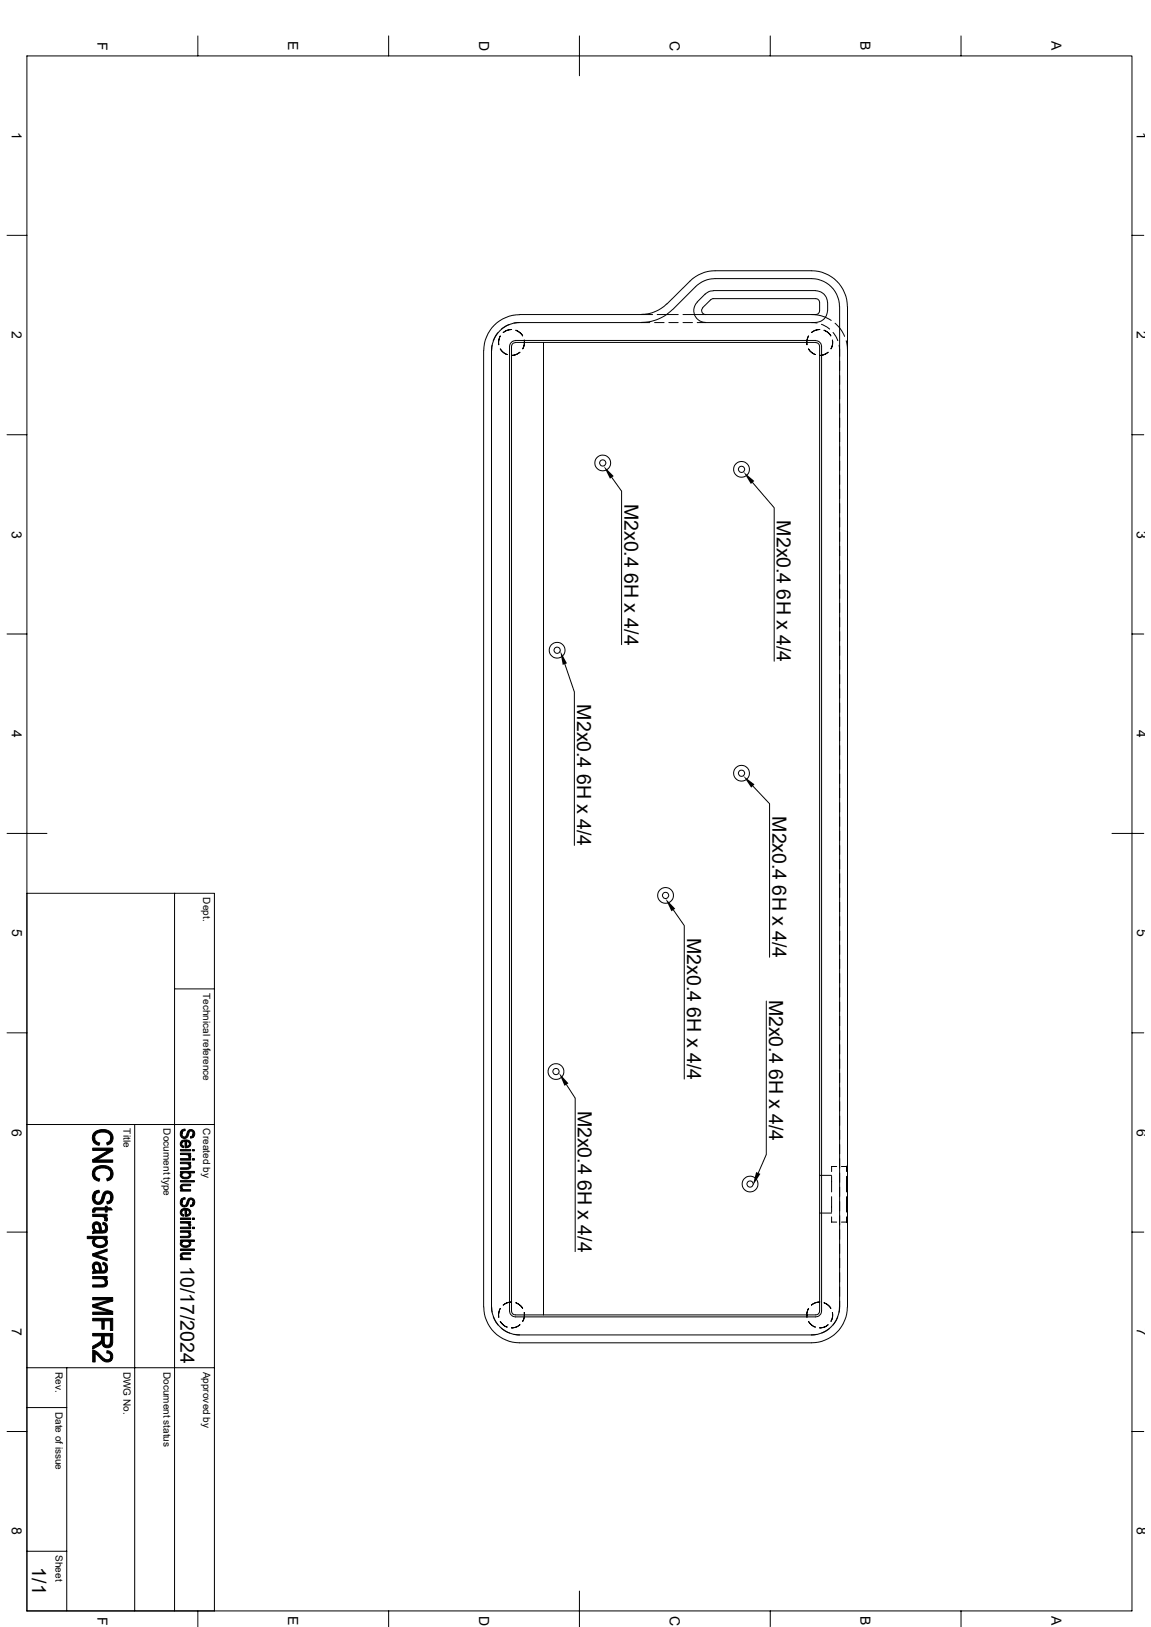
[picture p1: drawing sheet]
<svg xmlns="http://www.w3.org/2000/svg" width="297mm" height="420mm" viewBox="0 0 297 420" stroke-linecap="round" stroke-linejoin="round" font-family="sans-serif">
<g fill="none" stroke="#000" stroke-width=".26">
<path d="M6.9 14.4h285.2v401.4h-285.2zM51.1 9.3v5.1M100.3 9.3v5.1M149.5 9.3v10.3M198.8 9.3v5.1M248 9.3v5.1M1.8 60.7h5.1M172 78.4a9.5 9.5 0 0 1-6.5 2.8M172.1 78.5l5.9-5.9a9.5 9.5 0 0 1 6.5-2.7h24.9a9.3 9.3 0 0 1 9.3 9.2M179.9 78l2.3-2.3 .7-.4 1.2-.2 26.4-.1a3.1 3.1 0 0 1 3 3.1M179.9 78a3 3 0 0 0-.7 3.4 3 3 0 0 0 2.9 1.8M181.3 79.4l2.6-2.3h26.6l.7 .3 .3 .7v2.3l-.5 .7-.5 .1h-28.4"/>
<path d="M181.4 79.5a1.02 1.02 0 0 0-.3 1.1 1.02 1.02 0 0 0 1 .6M213.6 78.1v2.1M216.6 79.1a7.2 7.2 0 0 0-7.2-7.2h-24.9a7.2 7.2 0 0 0-5 2.1l-5.9 5.9a11.5 11.5 0 0 1-8.1 3.3M216.7 79.1v258.3M218.7 79.1v258.3M292.1 60.7h3M127 89.2l-.2 248.2M128.5 85.9l-.6 .7-.6 1.4M128.7 89v-1.4l.4-.9-.4 1.5v.8M129.9 85.9a3.1 3.1 0 0 1 2.1-.9 3.3 3.3 0 0 0-2.1 .9zM130.9 91.5a3.2 3.2 0 0 1-1.8-1.4 3.1 3.1 0 0 0 1.8 1.4M131.4 83.7l-2 1.3"/>
<path d="M132 85h.1M132 91.7a3.2 3.2 0 0 0 2.2-.8l-.1 .1a3.1 3.1 0 0 1-2.1 .7zM133 88.4l-.7 .3-.3 .8v248.9l.3 .7 .7 .3h77.5l.5-.1 .5-.6v-249.2l-.3-.8-.7-.3M133 88.4h77.5M133 87.9h77.5M133 87.9a1.6 1.6 0 0 0-1.5 1.6v248.9a1.6 1.6 0 0 0 1.5 1.5h77.5a1.6 1.6 0 0 0 1.5-1.5v-248.9a1.6 1.6 0 0 0-1.5-1.6M133.1 85.3l1.2 .7 .5 .7M133.1 85.3l1.2 .7 .6 .7M134 83.3l-1.4 .1M135.3 87.8v1.1l-.4 1.1M140.3 88.4v251M167.7 83.3h-33.6a7.2 7.2 0 0 0-7.2 7.2"/>
<path d="M168.4 81.2h-34.3a9.3 9.3 0 0 0-9.3 9.3v246.9a9.3 9.3 0 0 0 9.3 9.2h75.3a9.3 9.3 0 0 0 9.3-9.2M168.9 83.3h2.5M169.6 81.2h5.4M172.6 83.3h2.4M176.2 81.2h5.9M176.2 83.3h2.5M179.9 83.3h30.6M208.7 86.7a3.1 3.1 0 0 0-.5 2.3M208.7 90.1a3.2 3.2 0 0 0 1.7 1.4M209.4 85.9a3.3 3.3 0 0 1 2.1-.9l-1.2 .3zM209.4 81.2l2.6 .3 2.5 1.2M209.4 83.3l1.4 .1"/>
<path d="M211.5 91.7h.1M212 83.7l1.3 .7 .8 .6M213.5 80.2a3 3 0 0 1-3 3M213.7 90.9l-.1 .1a3.1 3.1 0 0 1-2.1 .7M213.7 90.9l-1.2 .7-1 .1M214.4 86.7l-.6-.7-1.2-.7 .8 .3 1 1.1M214.8 87.8a3.3 3.3 0 0 1-.3 2.2M215 85.8l1.2 2.1M215.5 83.4a8.1 8.1 0 0 1 2.4 3.4M216.5 89.1l.2 2.9M218.4 88l.3 2.5M1.8 112.2h5.1"/>
<path d="M292.1 112.2h3M157.9 123.2l2.5 3.6v39.6M194.2 124.5l5.6 6.6v39.6M1.8 163.7h5.1M145.8 171.4l2.4 7.2v39.6M292.1 163.7h3M1.8 215.1h10.3M194.3 202.9l4.3 4.6v39.6M286.9 215.1h8.2M6.9 230.6h48.4v185.2M45 230.6v185.2M173.8 234.9l2.8 4v39.7"/>
<path d="M45 255.3h10.3M197.7 258.4v39.6l-2 4.8M1.8 266.6h5.1M146.2 280l2.2 3.5v39.6M292.1 266.6h3M6.9 290.3h48.4M34.8 290.3v125.5M1.8 318.1h5.1M211.5 303.4h3.1M211.5 313.1h3.1M214.6 303.7v4M214.6 308.9v4"/>
<path d="M214.6 314.1v1.4h1.3M215.9 301.1h-1.3v1.3M217.1 301.1h1.3M217.1 315.5h1.3M218.4 303.7v4M218.4 314.1v1.4l.3 .2M218.4 308.9v4M218.7 300.9l-.3 .2v1.3M292.1 318.1h3M126.8 335.9l.2 2.8M126.9 337.4a7.2 7.2 0 0 0 7.2 7.2h75.3M127.3 339.9l1.2 2.1"/>
<path d="M129.9 336.9a3.1 3.1 0 0 1 2.1-.8 3.3 3.3 0 0 0-2.1 .8zM132 336.1h.1M133.1 336.3l1.2 .7 .5 .7M133.1 336.3l1.2 .7 .6 .7M135.3 338.8v1.1l-.4 1.2M208.7 337.8a3.1 3.1 0 0 0-.5 2.2M209.4 336.9a3.3 3.3 0 0 1 2.1-.8l-1.2 .2zM214.4 337.7l-.6-.7-1.2-.7 .8 .3 1 1.1M214.8 338.8a3.2 3.2 0 0 1-.3 2.3M216.2 339.9l-1.2 2.1M216.6 337.4a7.2 7.2 0 0 1-7.2 7.2M216.7 335.9l-.2 2.9"/>
<path d="M6.9 353.1h48.4M17.2 353.1v62.7M128.7 340v-1.3l.4-.9-.4 1.5v.7M129.4 342.9l2.1 1.2M130.9 342.6a3.2 3.2 0 0 1-1.8-1.5 3.1 3.1 0 0 0 1.8 1.5M132 342.8a3.2 3.2 0 0 0 2.2-.8l-.1 .1a3.1 3.1 0 0 1-2.1 .7zM132.6 344.5l1.4 .1M208.7 341.1a3.2 3.2 0 0 0 1.7 1.5M210.8 344.5l-1.4 .1M211.5 342.8h.1M213.7 342a2.62 2.62 0 0 1-2.2 .8M213.7 342l-.6 .4-1.6 .4"/>
<path d="M214.1 342.9l-2.1 1.2M1.8 369.5h5.1M6.9 363.3h10.3M292.1 369.5h3M6.9 400.4h10.3M51.1 415.8v4.1M100.3 415.8v4.1M149.5 410.7v9.2M198.8 415.8v4.1M248 415.8v4.1"/>
<circle cx="155.5" cy="119.5" r="2.04"/>
<circle cx="155.5" cy="119.5" r=".8"/>
<circle cx="191.3" cy="121.2" r=".8"/>
<circle cx="191.3" cy="121.1" r="2.04"/>
<circle cx="143.8" cy="167.8" r="2.04"/>
<circle cx="143.8" cy="167.9" r=".8"/>
<circle cx="191.3" cy="199.6" r=".8"/>
<circle cx="191.3" cy="199.6" r="2.04"/>
<circle cx="171.7" cy="231.1" r="2.04"/>
<circle cx="171.7" cy="231.1" r=".8"/>
<circle cx="143.5" cy="276.6" r="2.04"/>
<circle cx="143.5" cy="276.6" r=".8"/>
<circle cx="193.5" cy="305.6" r="2.04"/>
<circle cx="193.5" cy="305.7" r=".8"/>
</g>
<g fill="#000" stroke="#000" stroke-width=".26">
<path d="M24.4 293.7a1.37 1.37 0 0 0 1.3 1.3l-.1 .7-1.3-.7z" fill-rule="evenodd"/>
<path d="M28.6 293.8v1.3l-.9 .5-.2-.6 .9-.6z" fill-rule="evenodd"/>
<path d="M23.9 296.4h5.2v.6h-5.2z" fill-rule="evenodd"/>
<path d="M23.9 299.4l4.1-2.4h1.1l-4.1 2.4z" fill-rule="evenodd"/>
<path d="M24.3 292.4a3.1 3.1 0 0 1 4.8 .7 1.89 1.89 0 0 1-.5 2v-1.3a2.01 2.01 0 0 0-2.9-1.5 1.38 1.38 0 0 0-1.3 1.4l-.1 1.3a2 2 0 0 1 0-2.6z" fill-rule="evenodd"/>
<path d="M46.8 294.6l.1 .9 .5 .4v.3a.97 .97 0 0 1-.9-.6 .97 .97 0 0 1 .3-1z" fill-rule="evenodd"/>
<path d="M46.9 291.7l.9-.2v.3a.8 .8 0 0 0-.9 .9z" fill-rule="evenodd"/>
<path d="M46.9 294.5l1.3-.2 .7 .3v.7l-.2-.4-.6-.3v1.6l-.3 .1v-1.7l-.7 .2-.2 .5z" fill-rule="evenodd"/>
<path d="M46.6 296.8h2.6v.3h-2.6z" fill-rule="evenodd"/>
<path d="M46.6 299.1h2.6v.4h-2.6z" fill-rule="evenodd"/>
<path d="M46.6 297.7h2.6v.3h-.4v.5l-.4-.4-1.8-.1z" fill-rule="evenodd"/>
<path d="M48.1 294.6v1.3h.2l.6-.4v-.9a.96 .96 0 0 1 .3 1.1 .96 .96 0 0 1-1.1 .5z" fill-rule="evenodd"/>
<path d="M48.8 298l.4 .4-.1 .5-.4-.2z" fill-rule="evenodd"/>
<path d="M49.8 292.7v.9l-.7 .2v-.4l.6-.2z" fill-rule="evenodd"/>
<path d="M49.7 296.8h.5v.3h-.5z" fill-rule="evenodd"/>
<path d="M49.7 299.1h.5v.4h-.5z" fill-rule="evenodd"/>
<path d="M46.9 291.8v.9a.65 .65 0 0 0 .7 .8 .65 .65 0 0 0 .6-.8l.1-.1a1.05 1.05 0 0 1 1.6-.8 1.05 1.05 0 0 1-.1 1.8v-.9a.57 .57 0 0 0-.6-.7 .57 .57 0 0 0-.5 .7l-.2 .5a1.12 1.12 0 0 1-1.7 .4 1.12 1.12 0 0 1 0-1.8z" fill-rule="evenodd"/>
<path d="M24.3 316.7l.1 1.1z" fill-rule="evenodd"/>
<path d="M24.1 312l.4-.2v1.1l-.6 .1v-.6z" fill-rule="evenodd"/>
<path d="M24.4 307.6l1.2-.3 .1 .5a1.23 1.23 0 0 0-1.2 1.4z" fill-rule="evenodd"/>
<path d="M24.4 303a1.45 1.45 0 0 0 1.3 1.3l-.1 .6-1.3-.6z" fill-rule="evenodd"/>
<path d="M24.1 315.7a1.23 1.23 0 0 1 1.8 .2l-.1 1.8-.2-.8a.63 .63 0 0 0-.5-.9 .63 .63 0 0 0-.8 .7v1a1.5 1.5 0 0 1-.2-2z" fill-rule="evenodd"/>
<path d="M26.6 315.5l.6 .3v1.1l-.1-.5-.6-.3z" fill-rule="evenodd"/>
<path d="M27.2 319.7l.1 .9z" fill-rule="evenodd"/>
<path d="M23.9 313.4h3.7v.5h-.5v.8l-.2-.5-.5-.2h-2.5z" fill-rule="evenodd"/>
<path d="M22.5 319.2h5.1v.5h-.4l-.1 .6a1.81 1.81 0 0 0-2.7 0l-.1 1.3v-1.9h-1.8z" fill-rule="evenodd"/>
<path d="M27.1 313.9l.6 .5-.1 .9-.6-.3z" fill-rule="evenodd"/>
<path d="M24.4 317l.5 .6 .9 .1 .1-1.8 .2 1a.6 .6 0 0 0 .5 .8 .6 .6 0 0 0 .6-.8v-1.1a1.39 1.39 0 0 1 .6 1.6 1.39 1.39 0 0 1-1.5 .9h-1.9l-.5 .2v-.6l.5-.1z" fill-rule="evenodd"/>
<path d="M28.6 303v1.4l-.9 .4-.2-.6 .9-.5z" fill-rule="evenodd"/>
<path d="M28.6 309.1v1.4l-1 .3v-.6l.7-.3z" fill-rule="evenodd"/>
<path d="M24.5 311.8h2.7v-.4h.4v.4h1l.4 .5h-1.4v.6h-.4v-.6h-2.5l-.2 .4z" fill-rule="evenodd"/>
<path d="M23.9 299.4h5.2v.6h-5.2z" fill-rule="evenodd"/>
<path d="M24.4 301.5l.4-.2a2.81 2.81 0 0 1 4.4 1.6l-.2 .9-.4 .6v-1.4a2.01 2.01 0 0 0-2.9-1.4 1.38 1.38 0 0 0-1.3 1.4l-.1 1.3a2.05 2.05 0 0 1 .1-2.8z" fill-rule="evenodd"/>
<path d="M24.4 307.6l.1 1.6a.91 .91 0 0 0 .8 1.1 .91 .91 0 0 0 .9-1.1 1.58 1.58 0 0 1 2.2-1.6 1.87 1.87 0 0 1 .2 2.9v-1.4a.81 .81 0 0 0-.7-1.1 .81 .81 0 0 0-.9 .9v.2a1.58 1.58 0 0 1-1 1.7 1.58 1.58 0 0 1-1.9-.5 2.19 2.19 0 0 1 .3-2.7z" fill-rule="evenodd"/>
<path d="M46.6 304.8h3.6v.3h-3.6z" fill-rule="evenodd"/>
<path d="M46.8 302.8l.1 .5z" fill-rule="evenodd"/>
<path d="M46.9 306.5v.6z" fill-rule="evenodd"/>
<path d="M46.8 312.3l.2 1.1 .4 .2v.3a.97 .97 0 0 1-.9-.6 .97 .97 0 0 1 .3-1z" fill-rule="evenodd"/>
<path d="M46.9 309.4l.9-.2v.3a.8 .8 0 0 0-.9 .9z" fill-rule="evenodd"/>
<path d="M48.8 300.4l.1 .6z" fill-rule="evenodd"/>
<path d="M48.8 318.1l.1 .6z" fill-rule="evenodd"/>
<path d="M46.9 312.2l.6-.2h1.1l.3 .2v.8l-.2-.5-.6-.2v1.6h-.3v-1.6l-.7 .2-.2 .5z" fill-rule="evenodd"/>
<path d="M46.6 314.4h2.6v.4h-2.6z" fill-rule="evenodd"/>
<path d="M46.6 316.8h2.6v.4h-2.6z" fill-rule="evenodd"/>
<path d="M46.6 300h2.6v.4h-.4v.3l-.6-.3h-1.6z" fill-rule="evenodd"/>
<path d="M46.7 305.9l.5-.2h2v.4l-2.1 .1-.2 .9a.82 .82 0 0 1-.2-1.2z" fill-rule="evenodd"/>
<path d="M46.6 307.1h.3l.1-.3 .5 .3h1.7v.4h-2.6z" fill-rule="evenodd"/>
<path d="M46.6 315.3h2.6v.4h-.4v.4l-.4-.3-1.8-.1z" fill-rule="evenodd"/>
<path d="M46.6 317.7h2.6v.4h-.4v.3l-.5-.3h-1.7z" fill-rule="evenodd"/>
<path d="M46.6 301.5l2-.1 .3-.3v-.7a.81 .81 0 0 1 .3 1 .81 .81 0 0 1-1 .4h-1.6z" fill-rule="evenodd"/>
<path d="M46.7 302.9l.1-.1 .1 .5a1.17 1.17 0 0 0 2 0v-.5a.92 .92 0 0 1 .1 1.1 .92 .92 0 0 1-1.1 .4 1.02 1.02 0 0 1-1-.3 1.02 1.02 0 0 1-.2-1.1z" fill-rule="evenodd"/>
<path d="M48.1 312.3l.2 1.3 .6-.4v-1a.99 .99 0 0 1 .3 1.2 .99 .99 0 0 1-1.1 .5z" fill-rule="evenodd"/>
<path d="M48.8 315.7l.4 .4-.1 .5-.4-.2z" fill-rule="evenodd"/>
<path d="M46.6 319.2l2-.1 .3-.3v-.7a.79 .79 0 0 1 .3 1 .79 .79 0 0 1-1 .4h-1.6z" fill-rule="evenodd"/>
<path d="M49.8 310.3v1l-.7 .2v-.4l.6-.2z" fill-rule="evenodd"/>
<path d="M49.7 314.4h.5v.4h-.5z" fill-rule="evenodd"/>
<path d="M49.7 316.8h.5v.4h-.5z" fill-rule="evenodd"/>
<path d="M46.6 302.4h3.6v.4h-1.3v.5a1.22 1.22 0 0 0-2-.2v-.4h-.3z" fill-rule="evenodd"/>
<path d="M46.9 309.5v.9a.65 .65 0 0 0 .7 .8 .65 .65 0 0 0 .6-.9h.1a1.05 1.05 0 0 1 1.6-.8 1.05 1.05 0 0 1-.1 1.8v-1a.58 .58 0 0 0-.6-.7 .58 .58 0 0 0-.5 .8l-.1 .2a1.13 1.13 0 0 1-1.7 .7 1.13 1.13 0 0 1 0-1.8z" fill-rule="evenodd"/>
<path d="M24.2 319.8l.1 1.8a1.19 1.19 0 0 1-.1-1.8z" fill-rule="evenodd"/>
<path d="M24.3 327l.1 1.1z" fill-rule="evenodd"/>
<path d="M24.1 326.1a1.14 1.14 0 0 1 1.8 .2l-.1 1.7a1.91 1.91 0 0 0-.9-1.7 .59 .59 0 0 0-.6 .7v1a1.45 1.45 0 0 1-.2-1.9z" fill-rule="evenodd"/>
<path d="M26.6 325.8l.6 .3v1.2l-.1-.5-.6-.4z" fill-rule="evenodd"/>
<path d="M27.1 330l.1 1z" fill-rule="evenodd"/>
<path d="M23.9 323.7l3.7 1.2v.6l-3.7-1.3z" fill-rule="evenodd"/>
<path d="M23.9 323.7l3.7-1.3v.6l-2.9 .9z" fill-rule="evenodd"/>
<path d="M23.9 329.5h3.7v.5h-.5v.6l-.7-.5h-2.5z" fill-rule="evenodd"/>
<path d="M24.4 320.5a1.63 1.63 0 0 0 2.5 .7l.3-.4 .1-1.1a1.34 1.34 0 0 1 .3 1.6 1.34 1.34 0 0 1-1.5 .7h-1l-.8-.4z" fill-rule="evenodd"/>
<path d="M24.4 327.4l.5 .6 .9 .1 .1-1.8 .2 .9a.6 .6 0 0 0 .5 .9 .6 .6 0 0 0 .6-.8v-1.2a1.39 1.39 0 0 1 .6 1.6 1.39 1.39 0 0 1-1.5 .9l-2.4 .2v-.5l.5-.2z" fill-rule="evenodd"/>
<path d="M23.9 331.7l2.9-.1 .4-.5 .1-1a1.2 1.2 0 0 1 .3 1.5 1.2 1.2 0 0 1-1.4 .6h-2.3z" fill-rule="evenodd"/>
<path d="M23.9 338.7h4.3l.9 .6h-5.2z" fill-rule="evenodd"/>
<path d="M23.9 334.9h5.2v.9l-.8-.3h-4.4z" fill-rule="evenodd"/>
<path d="M23.9 336.8l5.2 1.7v.8l-.9-.6-4.3-1.3z" fill-rule="evenodd"/>
<path d="M23.9 336.8l4.4-1.3 .8 .3-4.4 1.3z" fill-rule="evenodd"/>
<path d="M46.6 322.4h3.6v.4h-3.6z" fill-rule="evenodd"/>
<path d="M46.8 320.5l.1 .5z" fill-rule="evenodd"/>
<path d="M46.9 324.2v.6z" fill-rule="evenodd"/>
<path d="M46.7 323.6l.5-.2h2v.4l-2.1 .1-.2 .9a.82 .82 0 0 1-.2-1.2z" fill-rule="evenodd"/>
<path d="M46.6 324.8h.3l.1-.3 .5 .3h1.7v.4h-2.6z" fill-rule="evenodd"/>
<path d="M46.7 320.5l.2 .5a1.17 1.17 0 0 0 2 0v-.5a.92 .92 0 0 1 .1 1.1 .92 .92 0 0 1-1.1 .4 1.01 1.01 0 0 1-1.1-.3 1.01 1.01 0 0 1-.1-1.2z" fill-rule="evenodd"/>
<path d="M46.6 320.1h3.6v.4h-1.3v.5a1.22 1.22 0 0 0-2-.2v-.4h-.3z" fill-rule="evenodd"/>
<path d="M23.9 347.5l1.1-.6a1.51 1.51 0 0 0 1.2-1.4l.1 1.1-.3 .4-2.1 1.3z" fill-rule="evenodd"/>
<path d="M26.8 344.8v1.4a.87 .87 0 0 0 .8 1.1 .87 .87 0 0 0 .9-1l-.1 1.4-1 .2-.5-.2z" fill-rule="evenodd"/>
<path d="M23.9 348.6l1.2 .4 .9 .9a2.12 2.12 0 0 0 2.2 1l.4-.8v1.2a2.33 2.33 0 0 1-3.1-1.1l-.9-.9v2.3h-.7z" fill-rule="evenodd"/>
<path d="M23.9 340.3h5.2v3.2h-.6v-2.5h-1.6v2.1h-.6v-2.1h-2.4z" fill-rule="evenodd"/>
<path d="M23.9 344.2h5.2v2.4l-.3 .8-.3 .3v-2.9h-1.7v2.8l-.5-.9-.1-1.9h-2.3z" fill-rule="evenodd"/>
<path d="M27.6 348.7a1.47 1.47 0 0 1 1.4 .9 1.47 1.47 0 0 1-.4 1.7l-.1-1.5-.4-.5h-.5z" fill-rule="evenodd"/>
</g>
<path d="M155.8 120.3l2.6 2.6-1 .7zM191.9 121.8l2.7 2.4-.8 .7zM144.6 168l1.7 3.2-1.1 .4zM191.8 200.3l2.9 2.2-.9 .8zM171.7 231.9l2.5 2.7-.9 .6zM144.2 276.9l2.5 2.8-1 .6zM195.1 302.6l1.1 .4-2 3.1z" fill="#000"/>
<g font-size="5">
<text x="161.1" y="130" transform="rotate(90 161.1 130)">M2x0.4 6H x 4/4</text>
<text x="200.5" y="134.3" transform="rotate(90 200.5 134.3)">M2x0.4 6H x 4/4</text>
<text x="148.9" y="181.8" transform="rotate(90 148.9 181.8)">M2x0.4 6H x 4/4</text>
<text x="199.3" y="210.7" transform="rotate(90 199.3 210.7)">M2x0.4 6H x 4/4</text>
<text x="177.3" y="242.1" transform="rotate(90 177.3 242.1)">M2x0.4 6H x 4/4</text>
<text x="198.5" y="258" transform="rotate(90 198.5 258)">M2x0.4 6H x 4/4</text>
<text x="149.1" y="286.7" transform="rotate(90 149.1 286.7)">M2x0.4 6H x 4/4</text>
<text x="46.6" y="326.9" transform="rotate(90 46.6 326.9)">10/17/2024</text>
<text x="8.3" y="404.6" transform="rotate(90 8.3 404.6)">1/1</text>
</g>
<g font-size="3.6">
<text x="25.1" y="10.8" transform="rotate(90 25.1 10.8)">F</text>
<text x="74.4" y="10.7" transform="rotate(90 74.4 10.7)">E</text>
<text x="123.6" y="10.5" transform="rotate(90 123.6 10.5)">D</text>
<text x="172.8" y="10.5" transform="rotate(90 172.8 10.5)">C</text>
<text x="222.1" y="10.7" transform="rotate(90 222.1 10.7)">B</text>
<text x="271.3" y="10.7" transform="rotate(90 271.3 10.7)">A</text>
<text x="3.1" y="34" transform="rotate(90 3.1 34)">1</text>
<text x="293.4" y="34" transform="rotate(90 293.4 34)">1</text>
<text x="3.1" y="85.5" transform="rotate(90 3.1 85.5)">2</text>
<text x="293.4" y="85.5" transform="rotate(90 293.4 85.5)">2</text>
<text x="3.1" y="136.9" transform="rotate(90 3.1 136.9)">3</text>
<text x="293.4" y="136.9" transform="rotate(90 293.4 136.9)">3</text>
<text x="3.1" y="188.4" transform="rotate(90 3.1 188.4)">4</text>
<text x="293.4" y="188.4" transform="rotate(90 293.4 188.4)">4</text>
<text x="3.1" y="239.9" transform="rotate(90 3.1 239.9)">5</text>
<text x="293.4" y="239.9" transform="rotate(90 293.4 239.9)">5</text>
<text x="3.1" y="291.3" transform="rotate(90 3.1 291.3)">6</text>
<text x="293.4" y="291.3" transform="rotate(90 293.4 291.3)">6</text>
<text x="3.1" y="342.8" transform="rotate(90 3.1 342.8)">7</text>
<text x="293.4" y="342.8" transform="rotate(90 293.4 342.8)">7</text>
<text x="3.1" y="394.3" transform="rotate(90 3.1 394.3)">8</text>
<text x="293.4" y="394.3" transform="rotate(90 293.4 394.3)">8</text>
<text x="25.1" y="417.3" transform="rotate(90 25.1 417.3)">F</text>
<text x="74.4" y="417.2" transform="rotate(90 74.4 417.2)">E</text>
<text x="123.6" y="417.1" transform="rotate(90 123.6 417.1)">D</text>
<text x="172.8" y="417.1" transform="rotate(90 172.8 417.1)">C</text>
<text x="222.1" y="417.2" transform="rotate(90 222.1 417.2)">B</text>
<text x="271.3" y="417.2" transform="rotate(90 271.3 417.2)">A</text>
</g>
<g font-size="2.6">
<text x="52.5" y="231.6" transform="rotate(90 52.5 231.6)">Dept.</text>
<text x="52.5" y="256.3" transform="rotate(90 52.5 256.3)">Technical reference</text>
<text x="31.9" y="291.3" transform="rotate(90 31.9 291.3)">Title</text>
<text x="42.2" y="291.3" transform="rotate(90 42.2 291.3)">Document type</text>
<text x="52.5" y="291.3" transform="rotate(90 52.5 291.3)">Created by</text>
<text x="14.4" y="354.1" transform="rotate(90 14.4 354.1)">Rev.</text>
<text x="31.9" y="354.1" transform="rotate(90 31.9 354.1)">DWG No.</text>
<text x="42.2" y="354.1" transform="rotate(90 42.2 354.1)">Document status</text>
<text x="52.5" y="354.1" transform="rotate(90 52.5 354.1)">Approved by</text>
<text x="14.4" y="364.4" transform="rotate(90 14.4 364.4)">Date of issue</text>
<text x="14.4" y="401.4" transform="rotate(90 14.4 401.4)">Sheet</text>
</g>
</svg>
